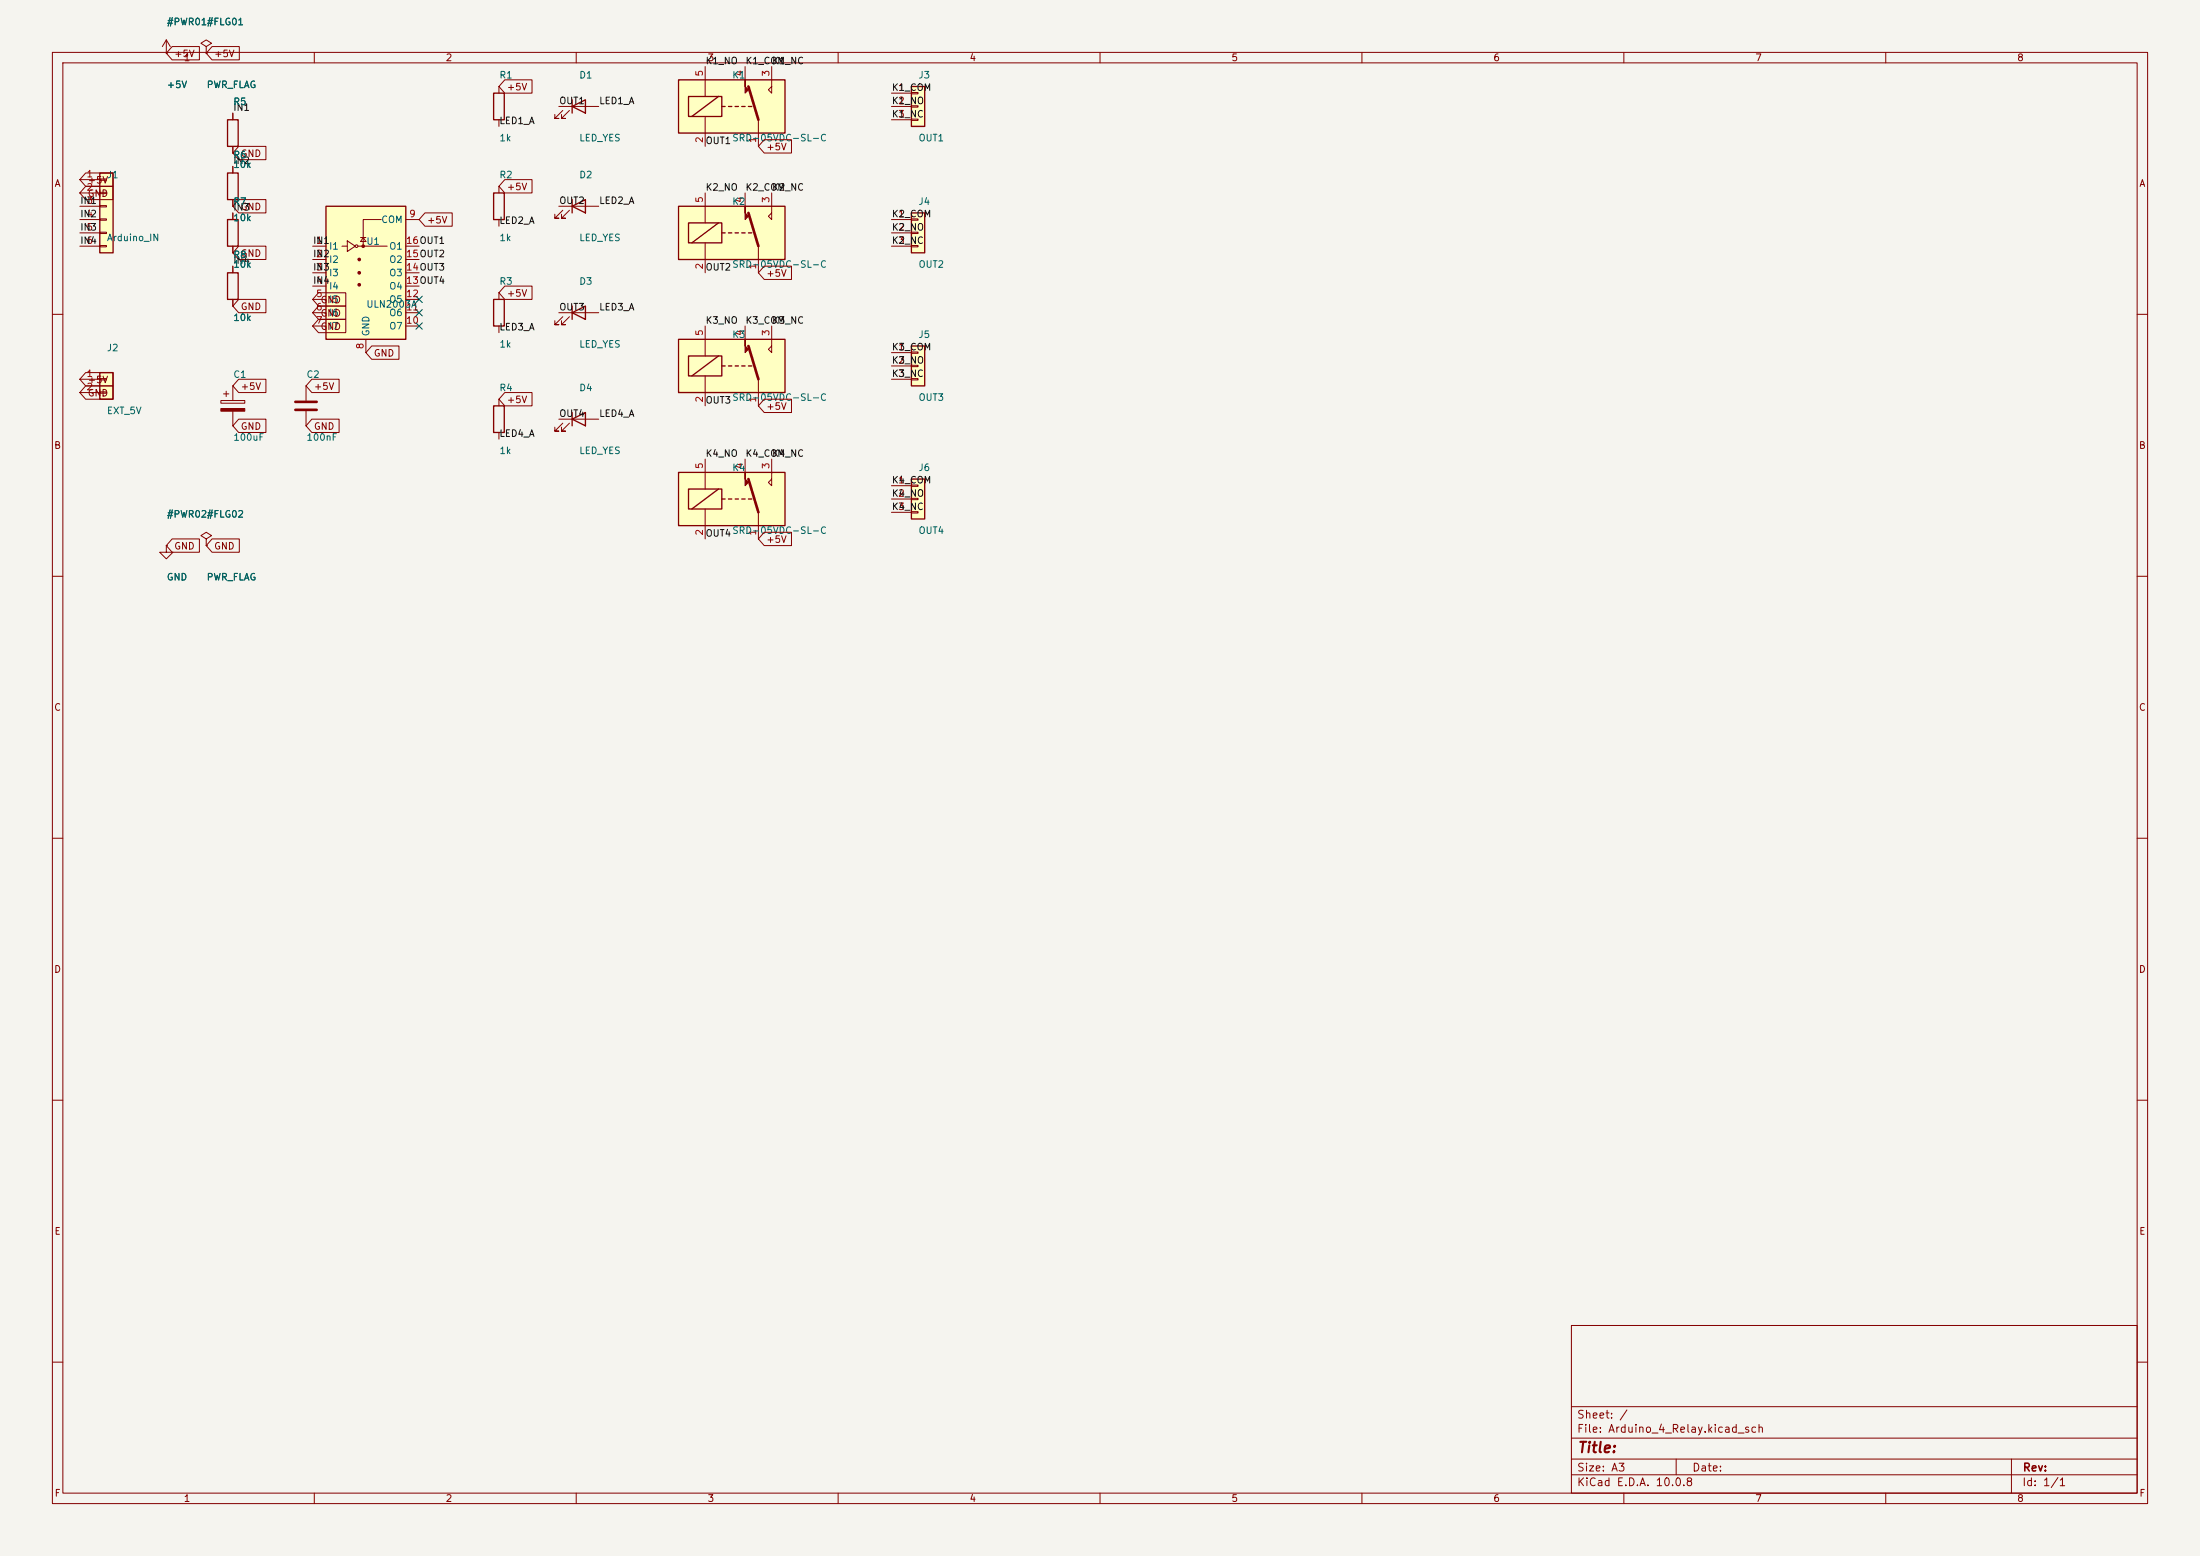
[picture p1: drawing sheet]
<svg xmlns="http://www.w3.org/2000/svg" width="420mm" height="297mm" viewBox="0 0 420 297" stroke-linecap="round" stroke-linejoin="round" font-family="sans-serif">
<path d="M0 0h420v297h-420z" fill="#f5f4ef" stroke="#f5f4ef" stroke-width=".19"/>
<g fill="none" stroke="#840000" stroke-width=".19">
<path d="M10 10h400v277h-400zM12 12h396v273h-396zM60 10v2M110 10v2M160 10v2M210 10v2M260 10v2M310 10v2M360 10v2M10 60h2M408 60h2M10 110h2"/>
<path d="M408 110h2M10 160h2M408 160h2M10 210h2M408 210h2M300 253h108v32h-108zM10 260h2M300 278.5h108M300 274.5h108M300 268.5h108M320 278.5v3M384 278.5v6.5"/>
<path d="M408 260h2M60 285v2M110 285v2M160 285v2M210 285v2M260 285v2M300 281.5h108M310 285v2M360 285v2"/>
</g>
<path d="M129.5 15.2h20.4v10.2h-20.4z" fill="#ffffc2"/>
<path d="M134.6 12.7v5.7M142.2 12.7v2.5M147.3 12.7v5.1l-.6-.7 .6-.6M134.6 22.2v5.7M144.8 22.9v5" fill="none" stroke="#840000" stroke-width=".19"/>
<path d="M129.5 15.2h20.4v10.2h-20.4zM131.4 18.4h6.4v3.8h-6.4zM137.2 18.4l-5.1 3.8M137.8 20.3h.6M139.1 20.3h.6M140.3 20.3h.7M141.6 20.3h.6M142.9 20.3h.6" fill="none" stroke="#840000" stroke-width=".25"/>
<path d="M142.9 16.5l1.9 6.4" fill="none" stroke="#840000" stroke-width=".51"/>
<path d="M142.2 15.2v1.3l.7 .6-.7 .7z" fill="#840000" stroke="#840000" stroke-width=".19"/>
<path d="M174 66h2.5v7.7h-2.5z" fill="#ffffc2"/>
<path d="M94.2 17.8h2.1v5.1h-2.1zM43.4 33h2.1v5.1h-2.1zM94.2 36.8h2.1v5.1h-2.1zM109.2 39.4l2.6-1.3v2.5zM109.2 38.1v2.5M43.4 52.1h2.1v5.1h-2.1zM43.4 41.9h2.1v5.1h-2.1zM94.2 77.5h2.1v5.1h-2.1zM109.2 78.7v2.6M174 66h2.5v7.7h-2.5zM109.2 80l2.6-1.3v2.6z" fill="none" stroke="#840000" stroke-width=".25"/>
<g fill="none" stroke="#840000" stroke-width=".19">
<path d="M31.7 10.2h.1M31.7 7.6l-.7 1.3M31.7 7.6l.8 1.3M31.7 7.6v2.6M39.4 8.9l1-.6-1-.7-1 .7 1 .6v1.3M39.4 10.2h.1M95.2 16.5v1.3M44.4 31.8v1.2M44.4 38.1v1.3M95.2 22.9v1.2M95.2 35.6v1.2M106.7 39.4h7.6"/>
<path d="M44.4 40.6v1.3M44.4 47v1.3M44.4 50.8v1.3M44.4 57.2v1.2M95.2 41.9v1.3M107.4 40.1l-1.5 1.6h.8h-.8v-.8M108.7 40.1l-1.5 1.6h.7h-.7v-.8M95.2 76.2v1.3M170.2 67.3h3.8M170.2 69.9h3.8M170.2 72.4h3.8M174 67.2h1.3v.2h-1.3z"/>
<path d="M174 69.7h1.3v.3h-1.3zM174 72.3h1.3v.2h-1.3zM95.2 82.6v1.2M106.7 80h7.6M107.4 80.8l-1.5 1.5h.8h-.8v-.8M108.7 80.8l-1.5 1.5h.7h-.7v-.8"/>
</g>
<path d="M62.2 39.4h15.3v25.4h-15.3z" fill="#ffffc2"/>
<path d="M62.2 39.4h15.3v25.4h-15.3z" fill="none" stroke="#840000" stroke-width=".25"/>
<g fill="none" stroke="#840000" stroke-width=".19">
<path d="M59.7 47h2.5M59.7 49.5h2.5M59.7 52.1h2.5M59.7 54.6h2.5M59.7 57.2h2.5M59.7 59.7h2.5M65.3 47h1M66.3 46l1.5 1-1.5 1zM68.3 47h5.6M68.8 45.3h1M69.3 45.3l.5 .8h-1zM72.8 41.9h-3.5v5.1"/>
<path d="M77.5 47h2.5M77.5 49.5h2.5M77.5 52.1h2.5M77.5 54.6h2.5M77.5 57.2h2.5M77.5 59.7h2.5M77.5 41.9h2.5M59.7 62.2h2.5M69.8 64.8v2.5M77.5 62.2h2.5"/>
<circle cx="68.1" cy="47" r=".25"/>
</g>
<g fill="#840000" stroke="#840000" stroke-width=".19">
<circle cx="68.6" cy="49.5" r=".25"/>
<circle cx="68.6" cy="52.1" r=".25"/>
<circle cx="68.6" cy="54.4" r=".25"/>
<circle cx="69.3" cy="47" r=".25"/>
</g>
<path d="M19 33h2.6v15.3h-2.6z" fill="#ffffc2"/>
<path d="M19 33h2.6v15.3h-2.6z" fill="none" stroke="#840000" stroke-width=".25"/>
<path d="M15.2 34.3h3.8M15.2 36.8h3.8M15.2 39.4h3.8M19 34.2h1.3v.2h-1.3zM19 36.7h1.3v.3h-1.3zM19 39.2h1.3v.3h-1.3zM15.2 41.9h3.8M15.2 44.5h3.8M15.2 47h3.8M19 41.8h1.3v.2h-1.3zM19 44.3h1.3v.3h-1.3zM19 46.9h1.3v.2h-1.3z" fill="none" stroke="#840000" stroke-width=".19"/>
<path d="M19 71.1h2.6v5.1h-2.6z" fill="#ffffc2"/>
<path d="M109.2 19.1v2.5M109.2 20.3l2.6-1.2v2.5zM19 71.1h2.6v5.1h-2.6z" fill="none" stroke="#840000" stroke-width=".25"/>
<path d="M106.7 20.3h7.6M107.4 21.1l-1.5 1.5h.8h-.8v-.8M108.7 21.1l-1.5 1.5h.7h-.7v-.8M15.2 72.4h3.8M15.2 74.9h3.8M19 72.3h1.3v.2h-1.3zM19 74.8h1.3v.3h-1.3z" fill="none" stroke="#840000" stroke-width=".19"/>
<path d="M174 91.4h2.5v7.7h-2.5z" fill="#ffffc2"/>
<path d="M174 91.4h2.5v7.7h-2.5z" fill="none" stroke="#840000" stroke-width=".25"/>
<g fill="none" stroke="#840000" stroke-width=".19">
<path d="M42.2 76.5h4.5v.5h-4.5zM42.7 75.2h1M43.2 74.7v1M44.4 73.7v2.8M44.4 78.5v2.8M58.4 73.7v2.8M58.4 78.5v2.8M170.2 92.7h3.8M170.2 95.3h3.8M170.2 97.8h3.8M174 92.6h1.3v.2h-1.3zM174 95.1h1.3v.3h-1.3z"/>
<path d="M174 97.7h1.3v.2h-1.3z"/>
</g>
<path d="M56.4 76.7h4.1M56.4 78.2h4.1" fill="none" stroke="#840000" stroke-width=".51"/>
<path d="M42.2 78h4.5v.5h-4.5z" fill="#840000" stroke="#840000" stroke-width=".19"/>
<path d="M174 40.6h2.5v7.7h-2.5z" fill="#ffffc2"/>
<path d="M174 40.6h2.5v7.7h-2.5z" fill="none" stroke="#840000" stroke-width=".25"/>
<path d="M170.2 41.9h3.8M170.2 44.5h3.8M170.2 47h3.8M174 41.8h1.3v.2h-1.3zM174 44.3h1.3v.3h-1.3zM174 46.9h1.3v.2h-1.3z" fill="none" stroke="#840000" stroke-width=".19"/>
<path d="M174 16.5h2.5v7.6h-2.5z" fill="#ffffc2"/>
<path d="M174 16.5h2.5v7.6h-2.5zM94.2 57.2h2.1v5h-2.1zM109.2 59.7l2.6-1.3v2.6zM109.2 58.4v2.6" fill="none" stroke="#840000" stroke-width=".25"/>
<path d="M170.2 17.8h3.8M174 17.7h1.3v.2h-1.3zM170.2 20.3h3.8M170.2 22.9h3.8M174 20.2h1.3v.2h-1.3zM174 22.7h1.3v.3h-1.3zM95.2 55.9v1.3M106.7 59.7h7.6M95.2 62.2v1.3M107.4 60.5l-1.5 1.5h.8h-.8v-.8M108.7 60.5l-1.5 1.5h.7h-.7v-.8" fill="none" stroke="#840000" stroke-width=".19"/>
<path d="M129.5 39.4h20.4v10.1h-20.4z" fill="#ffffc2"/>
<path d="M44.4 21.6v1.3M44.4 27.9v1.3M134.6 36.8v5.7M142.2 36.8v2.6M147.3 36.8v5.1l-.6-.6 .6-.7M134.6 46.4v5.7M144.8 47v5.1" fill="none" stroke="#840000" stroke-width=".19"/>
<path d="M43.4 22.9h2.1v5h-2.1zM129.5 39.4h20.4v10.1h-20.4zM131.4 42.5h6.4v3.9h-6.4zM137.2 42.5l-5.1 3.9M137.8 44.5h.6M139.1 44.5h.6M140.3 44.5h.7M141.6 44.5h.6M142.9 44.5h.6" fill="none" stroke="#840000" stroke-width=".25"/>
<path d="M142.9 40.6l1.9 6.4" fill="none" stroke="#840000" stroke-width=".51"/>
<path d="M142.2 39.4v1.2l.7 .7-.7 .6z" fill="#840000" stroke="#840000" stroke-width=".19"/>
<path d="M129.5 90.2h20.4v10.1h-20.4z" fill="#ffffc2"/>
<path d="M134.6 87.6v5.7M134.6 97.2v5.7M142.2 87.6v2.6M144.8 97.8v5.1M147.3 87.6v5.1l-.6-.6 .6-.7M31.7 104.1v1.3h1.3l-1.3 1.3-1.2-1.3h1.2M31.7 104.1h.1M39.4 102.9l1-.7-1-.6-1 .6 1 .7v1.2M39.4 104.1h.1" fill="none" stroke="#840000" stroke-width=".19"/>
<path d="M129.5 90.2h20.4v10.1h-20.4zM131.4 93.3h6.4v3.9h-6.4zM137.2 93.3l-5.1 3.9M137.8 95.3h.6M139.1 95.3h.6M140.3 95.3h.7M141.6 95.3h.6M142.9 95.3h.6" fill="none" stroke="#840000" stroke-width=".25"/>
<path d="M142.9 91.4l1.9 6.4" fill="none" stroke="#840000" stroke-width=".51"/>
<path d="M142.2 90.2v1.2l.7 .7-.7 .6z" fill="#840000" stroke="#840000" stroke-width=".19"/>
<path d="M129.5 64.8h20.4v10.1h-20.4z" fill="#ffffc2"/>
<g fill="none" stroke="#840000" stroke-width=".19">
<path d="M31.7 10.2h.1M32.9 8.9h5.2v2.5h-5.2l-1.2-1.2zM39.4 10.2h.1M40.5 8.9h5.2v2.5h-5.2l-1.1-1.2zM96.4 15.2h5.2v2.6h-5.2l-1.2-1.3zM16.4 33h5.2v2.6h-5.2l-1.2-1.3zM16.4 35.6h5.2v2.5h-5.2l-1.2-1.3zM44.4 21.6v1.3M44.4 27.9v1.3M44.4 31.8v1.2M44.4 38.1v1.3M45.6 27.9h5.2v2.6h-5.2l-1.2-1.3z"/>
<path d="M45.6 38.1h5.2v2.5h-5.2l-1.2-1.2zM96.4 34.3h5.2v2.5h-5.2l-1.2-1.2zM145.9 26.7h5.2v2.5h-5.2l-1.1-1.3zM44.4 40.6v1.3M44.4 47v1.3M44.4 50.8v1.3M44.4 57.2v1.2M45.6 47h5.2v2.5h-5.2l-1.2-1.2zM45.6 57.1h5.2v2.6h-5.2l-1.2-1.3zM60.8 55.9h5.2v2.5h-5.2l-1.1-1.2zM60.8 58.4h5.2v2.6h-5.2l-1.1-1.3zM81.1 40.6h5.2v2.6h-5.2l-1.1-1.3z"/>
<path d="M96.4 54.6h5.2v2.6h-5.2l-1.2-1.3zM145.9 50.8h5.2v2.5h-5.2l-1.1-1.2zM16.4 71.1h5.2v2.6h-5.2l-1.2-1.3zM16.4 73.7h5.2v2.5h-5.2l-1.2-1.3zM45.6 72.4h5.2v2.5h-5.2l-1.2-1.2zM59.5 72.4h5.2v2.5h-5.2l-1.1-1.2zM60.8 61h5.2v2.5h-5.2l-1.1-1.3zM71 66h5.2v2.6h-5.2l-1.2-1.3zM96.4 74.9h5.2v2.6h-5.2l-1.2-1.3zM134.6 62.2v5.7M134.6 71.8v5.7M142.2 62.2v2.6"/>
<path d="M144.8 72.4v5.1M145.9 76.2h5.2v2.5h-5.2l-1.1-1.2zM147.3 62.2v5.1l-.6-.6 .6-.7M45.6 80h5.2v2.6h-5.2l-1.2-1.3zM59.5 80h5.2v2.6h-5.2l-1.1-1.3zM31.7 104.1h.1M32.9 102.9h5.2v2.5h-5.2l-1.2-1.3zM39.4 104.1h.1M40.5 102.9h5.2v2.5h-5.2l-1.1-1.3zM145.9 101.6h5.2v2.5h-5.2l-1.1-1.2z"/>
</g>
<path d="M129.5 64.8h20.4v10.1h-20.4zM131.4 67.9h6.4v3.9h-6.4zM137.2 67.9l-5.1 3.9M137.8 69.9h.6M139.1 69.9h.6M140.3 69.9h.7M141.6 69.9h.6M142.9 69.9h.6" fill="none" stroke="#840000" stroke-width=".25"/>
<path d="M142.9 66l1.9 6.4" fill="none" stroke="#840000" stroke-width=".51"/>
<path d="M142.2 64.8v1.2l.7 .7-.7 .6z" fill="#840000" stroke="#840000" stroke-width=".19"/>
<path d="M79.4 59.1l1.2 1.2M79.4 56.5l1.2 1.3M80.6 59.1l-1.2 1.2M80.6 56.5l-1.2 1.3M79.4 61.6l1.2 1.2M80.6 61.6l-1.2 1.2" fill="none" stroke="#000084" stroke-width=".19"/>
<text font-size="2" fill="#840000" x="301" y="277.8">Title:</text>
<g font-size="1.5" fill="#840000">
<text x="300.9" y="273.8">File: Arduino_4_Relay.kicad_sch</text>
<text x="300.9" y="271.1">Sheet: /</text>
<text x="300.9" y="281.2">Size: A3</text>
<text x="322.9" y="281.2">Date:</text>
<text x="386" y="281.2">Rev:</text>
<text x="300.9" y="284">KiCad E.D.A. 10.0.8</text>
<text x="385.9" y="284">Id: 1/1</text>
</g>
<g font-size="1.3" fill="#006464">
<text x="31.7" y="5.1">#PWR01#FLG01</text>
<text x="31.7" y="17.1">+5V</text>
<text x="39.4" y="17.1">PWR_FLAG</text>
<text x="95.2" y="15.3">R1</text>
<text x="110.5" y="15.3">D1</text>
<text x="139.7" y="15.3">K1</text>
<text x="175.2" y="15.3">J3</text>
<text x="44.4" y="20.4">R5</text>
<text x="95.2" y="27.3">1k</text>
<text x="110.5" y="27.3">LED_YES</text>
<text x="139.7" y="27.3">SRD-05VDC-SL-C</text>
<text x="175.2" y="27.3">OUT1</text>
<text x="20.3" y="34.3">J1</text>
<text x="44.4" y="30.5">R6</text>
<text x="44.4" y="32.4">10k</text>
<text x="95.2" y="34.3">R2</text>
<text x="110.5" y="34.3">D2</text>
<text x="44.4" y="39.4">R7</text>
<text x="139.7" y="39.4">K2</text>
<text x="175.2" y="39.4">J4</text>
<text x="20.3" y="46.3">Arduino_IN</text>
<text x="44.4" y="42.5">10k</text>
<text x="62.7" y="48">I1</text>
<text x="69.8" y="47">U1</text>
<text x="72.7" y="42.9">COM</text>
<text x="74.2" y="48">O1</text>
<text x="95.2" y="46.3">1k</text>
<text x="110.5" y="46.3">LED_YES</text>
<text x="44.4" y="49.6">R8</text>
<text x="44.4" y="51.4">10k</text>
<text x="62.7" y="50.5">I2</text>
<text x="62.7" y="53">I3</text>
<text x="74.2" y="53">O3</text>
<text x="74.2" y="50.5">O2</text>
<text x="139.7" y="51.4">SRD-05VDC-SL-C</text>
<text x="175.2" y="51.4">OUT2</text>
<text x="62.7" y="55.6">I4</text>
<text x="62.7" y="58.1">I5</text>
<text x="69.8" y="59">ULN2003A</text>
<text x="74.2" y="58.1">O5</text>
<text x="74.2" y="55.6">O4</text>
<text x="95.2" y="54.7">R3</text>
<text x="110.5" y="54.7">D3</text>
<text x="44.4" y="61.6">10k</text>
<text x="62.7" y="60.7">I6</text>
<text x="62.7" y="63.2">I7</text>
<text x="70.8" y="64.3" transform="rotate(-90 70.8 64.3)">GND</text>
<text x="74.2" y="63.2">O7</text>
<text x="74.2" y="60.7">O6</text>
<text x="139.7" y="64.8">K3</text>
<text x="175.2" y="64.8">J5</text>
<text x="20.3" y="67.4">J2</text>
<text x="95.2" y="66.7">1k</text>
<text x="110.5" y="66.7">LED_YES</text>
<text x="44.4" y="72.4">C1</text>
<text x="58.4" y="72.4">C2</text>
<text x="95.2" y="75">R4</text>
<text x="110.5" y="75">D4</text>
<text x="139.7" y="76.8">SRD-05VDC-SL-C</text>
<text x="175.2" y="76.8">OUT3</text>
<text x="20.3" y="79.4">EXT_5V</text>
<text x="44.4" y="84.4">100uF</text>
<text x="58.4" y="84.4">100nF</text>
<text x="95.2" y="87">1k</text>
<text x="110.5" y="87">LED_YES</text>
<text x="139.7" y="90.2">K4</text>
<text x="175.2" y="90.2">J6</text>
<text x="31.7" y="99.1">#PWR02#FLG02</text>
<text x="139.7" y="102.2">SRD-05VDC-SL-C</text>
<text x="175.2" y="102.2">OUT4</text>
<text x="31.7" y="111.1">GND</text>
<text x="39.4" y="111.1">PWR_FLAG</text>
</g>
<g font-size="1.3" fill="#840000">
<text x="33.2" y="11.2">+5V</text>
<text x="35" y="12">1</text>
<text x="40.8" y="11.2">+5V</text>
<text x="85" y="12">2</text>
<text x="135" y="12">3</text>
<text x="185" y="12">4</text>
<text x="235" y="12">5</text>
<text x="285" y="12">6</text>
<text x="335" y="12">7</text>
<text x="385" y="12">8</text>
<text x="96.7" y="17.6">+5V</text>
<text x="146.2" y="29">+5V</text>
<text x="10.3" y="36">A</text>
<text x="16.6" y="35.3">+5V</text>
<text x="45.9" y="30.3">GND</text>
<text x="408.3" y="36">A</text>
<text x="16.6" y="37.9">GND</text>
<text x="45.9" y="40.4">GND</text>
<text x="96.7" y="36.6">+5V</text>
<text x="81.4" y="43">+5V</text>
<text x="45.9" y="49.3">GND</text>
<text x="146.2" y="53.1">+5V</text>
<text x="45.9" y="59.5">GND</text>
<text x="61.1" y="58.2">GND</text>
<text x="96.7" y="56.9">+5V</text>
<text x="61.1" y="60.7">GND</text>
<text x="61.1" y="63.3">GND</text>
<text x="71.3" y="68.4">GND</text>
<text x="16.6" y="73.4">+5V</text>
<text x="16.6" y="76">GND</text>
<text x="45.9" y="74.7">+5V</text>
<text x="59.8" y="74.7">+5V</text>
<text x="96.7" y="77.3">+5V</text>
<text x="45.9" y="82.3">GND</text>
<text x="59.8" y="82.3">GND</text>
<text x="146.2" y="78.5">+5V</text>
<text x="10.2" y="86">B</text>
<text x="408.2" y="86">B</text>
<text x="33.2" y="105.2">GND</text>
<text x="40.8" y="105.2">GND</text>
<text x="146.2" y="103.9">+5V</text>
<text x="10.2" y="136">C</text>
<text x="408.2" y="136">C</text>
<text x="10.2" y="186">D</text>
<text x="408.2" y="186">D</text>
<text x="10.3" y="236">E</text>
<text x="408.3" y="236">E</text>
<text x="10.3" y="286">F</text>
<text x="35" y="287">1</text>
<text x="85" y="287">2</text>
<text x="135" y="287">3</text>
<text x="185" y="287">4</text>
<text x="235" y="287">5</text>
<text x="285" y="287">6</text>
<text x="335" y="287">7</text>
<text x="385" y="287">8</text>
<text x="408.3" y="286">F</text>
</g>
<g font-size="1.3" fill="#a90000">
<text x="134.5" y="14.7" transform="rotate(-90 134.5 14.7)">5</text>
<text x="142.1" y="14.7" transform="rotate(-90 142.1 14.7)">4</text>
<text x="147.2" y="14.7" transform="rotate(-90 147.2 14.7)">3</text>
<text x="171.4" y="17.6">1</text>
<text x="171.4" y="20.2">2</text>
<text x="171.4" y="22.7">3</text>
<text x="134.5" y="27.4" transform="rotate(-90 134.5 27.4)">2</text>
<text x="144.6" y="27.4" transform="rotate(-90 144.6 27.4)">1</text>
<text x="16.4" y="34.2">1</text>
<text x="16.4" y="36.7">2</text>
<text x="16.4" y="39.2">3</text>
<text x="16.4" y="41.8">4</text>
<text x="78" y="41.8">9</text>
<text x="134.5" y="38.8" transform="rotate(-90 134.5 38.8)">5</text>
<text x="142.1" y="38.8" transform="rotate(-90 142.1 38.8)">4</text>
<text x="147.2" y="38.8" transform="rotate(-90 147.2 38.8)">3</text>
<text x="171.4" y="41.8">1</text>
<text x="16.4" y="44.3">5</text>
<text x="16.4" y="46.9">6</text>
<text x="60.2" y="46.9">1</text>
<text x="77.4" y="46.9">16OUT1</text>
<text x="171.4" y="44.3">2</text>
<text x="171.4" y="46.9">3</text>
<text x="60.2" y="49.4">2</text>
<text x="60.2" y="51.9">3</text>
<text x="77.4" y="51.9">14OUT3</text>
<text x="77.4" y="49.4">15OUT2</text>
<text x="134.5" y="51.5" transform="rotate(-90 134.5 51.5)">2</text>
<text x="144.6" y="51.5" transform="rotate(-90 144.6 51.5)">1</text>
<text x="60.2" y="54.5">4</text>
<text x="60.2" y="57">5</text>
<text x="60.2" y="59.6">6</text>
<text x="77.4" y="59.6">11</text>
<text x="77.4" y="57">12</text>
<text x="77.4" y="54.5">13OUT4</text>
<text x="60.2" y="62.1">7</text>
<text x="77.4" y="62.1">10</text>
<text x="134.5" y="64.2" transform="rotate(-90 134.5 64.2)">5</text>
<text x="142.1" y="64.2" transform="rotate(-90 142.1 64.2)">4</text>
<text x="147.2" y="64.2" transform="rotate(-90 147.2 64.2)">3</text>
<text x="69.7" y="66.8" transform="rotate(-90 69.7 66.8)">8</text>
<text x="171.4" y="67.2">1</text>
<text x="171.4" y="69.7">2</text>
<text x="16.4" y="72.3">1</text>
<text x="16.4" y="74.8">2</text>
<text x="134.5" y="76.9" transform="rotate(-90 134.5 76.9)">2</text>
<text x="144.6" y="76.9" transform="rotate(-90 144.6 76.9)">1</text>
<text x="171.4" y="72.3">3</text>
<text x="134.5" y="89.6" transform="rotate(-90 134.5 89.6)">5</text>
<text x="142.1" y="89.6" transform="rotate(-90 142.1 89.6)">4</text>
<text x="147.2" y="89.6" transform="rotate(-90 147.2 89.6)">3</text>
<text x="171.4" y="92.6">1</text>
<text x="171.4" y="95.1">2</text>
<text x="171.4" y="97.7">3</text>
<text x="134.5" y="102.3" transform="rotate(-90 134.5 102.3)">2</text>
<text x="144.6" y="102.3" transform="rotate(-90 144.6 102.3)">1</text>
</g>
<g font-size="1.3" fill="#0f0f0f">
<text x="134.6" y="12.6">K1_NO</text>
<text x="142.2" y="12.6">K1_COM</text>
<text x="147.3" y="12.6">K1_NC</text>
<text x="170.2" y="17.7">K1_COM</text>
<text x="44.4" y="21.5">IN1</text>
<text x="106.7" y="20.2">OUT1</text>
<text x="114.3" y="20.2">LED1_A</text>
<text x="170.2" y="20.2">K1_NO</text>
<text x="170.2" y="22.7">K1_NC</text>
<text x="95.2" y="24">LED1_A</text>
<text x="134.6" y="27.8">OUT1</text>
<text x="44.4" y="31.6">IN2</text>
<text x="15.2" y="41.8">IN2</text>
<text x="15.2" y="39.2">IN1</text>
<text x="44.4" y="40.5">IN3</text>
<text x="106.7" y="39.2">OUT2</text>
<text x="114.3" y="39.2">LED2_A</text>
<text x="134.6" y="36.7">K2_NO</text>
<text x="142.2" y="36.7">K2_COM</text>
<text x="147.3" y="36.7">K2_NC</text>
<text x="170.2" y="41.8">K2_COM</text>
<text x="15.2" y="44.3">IN3</text>
<text x="15.2" y="46.9">IN4</text>
<text x="59.7" y="46.9">IN1</text>
<text x="95.2" y="43.1">LED2_A</text>
<text x="170.2" y="44.3">K2_NO</text>
<text x="170.2" y="46.9">K2_NC</text>
<text x="44.4" y="50.7">IN4</text>
<text x="59.7" y="49.4">IN2</text>
<text x="59.7" y="51.9">IN3</text>
<text x="134.6" y="51.9">OUT2</text>
<text x="59.7" y="54.5">IN4</text>
<text x="106.7" y="59.6">OUT3</text>
<text x="114.3" y="59.6">LED3_A</text>
<text x="95.2" y="63.4">LED3_A</text>
<text x="134.6" y="62.1">K3_NO</text>
<text x="142.2" y="62.1">K3_COM</text>
<text x="147.3" y="62.1">K3_NC</text>
<text x="170.2" y="67.2">K3_COM</text>
<text x="170.2" y="69.7">K3_NO</text>
<text x="134.6" y="77.3">OUT3</text>
<text x="170.2" y="72.3">K3_NC</text>
<text x="95.2" y="83.7">LED4_A</text>
<text x="106.7" y="79.9">OUT4</text>
<text x="114.3" y="79.9">LED4_A</text>
<text x="134.6" y="87.5">K4_NO</text>
<text x="142.2" y="87.5">K4_COM</text>
<text x="147.3" y="87.5">K4_NC</text>
<text x="170.2" y="92.6">K4_COM</text>
<text x="170.2" y="95.1">K4_NO</text>
<text x="170.2" y="97.7">K4_NC</text>
<text x="134.6" y="102.7">OUT4</text>
</g>
</svg>
